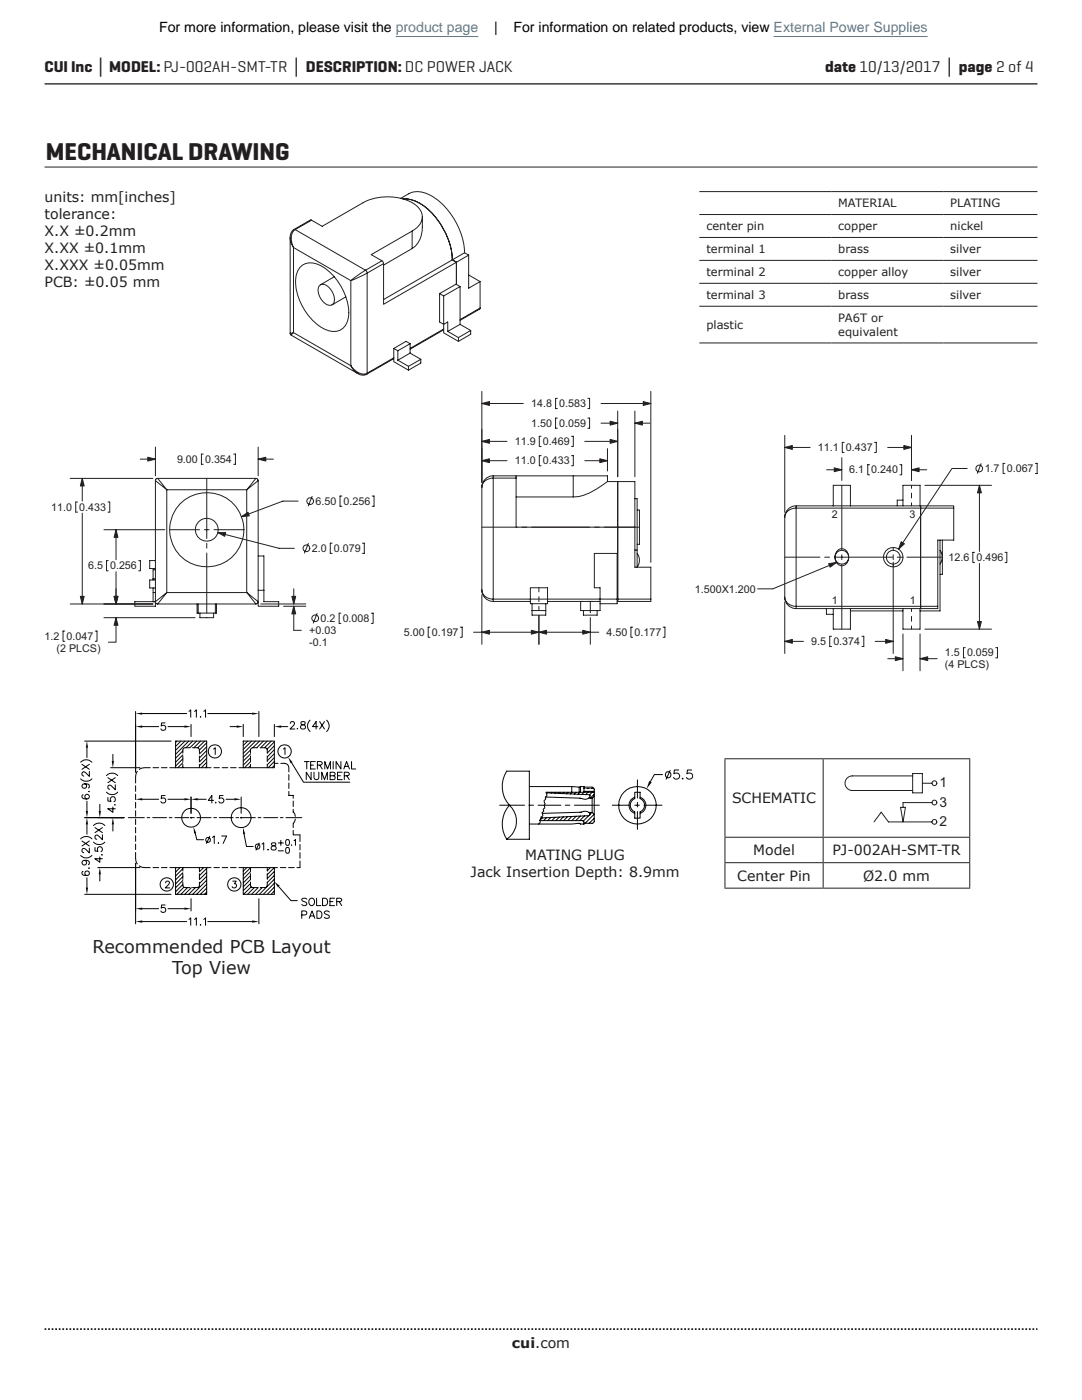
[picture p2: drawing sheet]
<svg xmlns="http://www.w3.org/2000/svg" width="216mm" height="279mm" viewBox="0 0 216 279" stroke-linecap="round" stroke-linejoin="round" font-family="sans-serif">
<path d="M8.9 16.7h198.1" fill="none" stroke="#231f20" stroke-width=".26"/>
<path d="M8.9 265.3h198.1" fill="none" stroke="#231f20" stroke-width=".35" stroke-dasharray=".4 .4 .4 .4 .4 .4" stroke-dashoffset=".7" stroke-linecap="butt"/>
<g fill="none" stroke="#231f20" stroke-width=".2">
<path d="M80 39.6a5 5 0 0 1 6.7-.1 14.5 14.5 0 0 1 6 10.9l-2.4 1.5M57.9 47.4l.1 .9 .6 1.1M58.6 49.4l11.4 6.6v17M58.6 49.4v17M58.7 45.8h.2M58.7 45.8a1.78 1.78 0 0 0-.8 1.6v19.1M58.9 45.8a2.88 2.88 0 0 0-.3 3.6M58.9 45.8l14 8.1M60.1 53.1a3.6 3.6 0 0 1 4.4 .2 11.4 11.4 0 0 1 5 10.1 2.96 2.96 0 0 1-4.3 2.5 11.2 11.2 0 0 1-6.1-10.6l.2-.9zM62.2 43.9l2.1 1.3 8.1-4.7a10.6 10.6 0 0 1 10.5 .3 2.81 2.81 0 0 1-.2 5l-.5 .3M62.2 43.9h-.3l-3.2 1.9M62.2 43.9l-3.3 1.9"/>
<path d="M63.8 56.9a1.9 1.9 0 0 1 2.4 1.2 2.23 2.23 0 0 1 .1 2.7 2.22 2.22 0 0 1-2.5-1.5l-.3-1.6zM66.7 55.2l-2.8 1.6M69 59.2l-2.7 1.6M70 56l2.9-2.1 .3 .4 .1 .2zM76.5 52.6l-.3-.6-3.3 1.9M76.5 52.6l-3.2 1.9v20M82.2 46.1l-8.1 4.7 2.1 1.2M82.2 46.1v3.5M84.3 43.3a8.5 8.5 0 0 1-.9 5.2l-1.2 1.1-5.7 3.3M90.3 51.9a14.5 14.5 0 0 0-6.4-11.2 6.1 6.1 0 0 0-3.5-1 7.4 7.4 0 0 1 5.5 2.6 14.8 14.8 0 0 1 4.4 9.6l.8 .4v4.5v-4.5M90.3 51.9l-13.8 7.9M90.3 51.9l.8 .4"/>
<path d="M91.1 52.3l-14.6 8.4v-8.1M91.8 57.2l-.8-.5-3.3 1.9v5.7l.8 .4v-5.6M91.8 57.2l-3.3 1.9-.8-.5M91.8 57.2v7.5M92.7 50.4l.8 .5M93.5 50.9l-2.4 1.4M93.5 50.9v6.6l2.3-1.3M93.5 54.9l2.3 1.3M95.8 56.2v5.3M57.9 66.5l.2 .4M58.1 66.9l13.3 7.7M58.6 66.4l-.7 .1"/>
<path d="M58.6 66.4l-.5 .5M58.6 66.4l11.4 6.6M70 73l.7 1 .7 .6M70 73a2.86 2.86 0 0 0 3.3 1.5M71.4 74.6h.1a1.68 1.68 0 0 0 1.7 .1M73.3 74.5l-.1 .2M78.6 71.4v.8l2.9 1.7M78.6 71.6l-5.4 3.1M78.6 69.5v1.9M78.6 71.4l-5.3 3.1M78.6 69.5l.8 .5M79.4 70v1.9"/>
<path d="M79.4 71.9l2.1 1.2M81.5 73.1v.8M81.8 68.6l-.8-.5-2.4 1.4M81.8 70.5l2.2 1.2M81.8 70.5l-2.4 1.4M81.8 68.6l-2.4 1.4M81.8 68.6v1.9M84 71.7v.8l-2.5 1.4M84 71.7l-2.5 1.4M88.5 65.7v.7l3 1.7M88.5 65.8l-6.7 3.9M88.5 65.7l-6.7 3.8"/>
<path d="M88.5 65.7v-1l.8-.4v1.8M89.3 66.1l2.2 1.3M91.5 67.4v.7M91.8 64.7l-2.5 1.4M91.8 64.7l2.1 1.3M93.9 66v.7l-2.4 1.4M93.9 66l-2.4 1.4M95.8 61.5l-.1 .2-3.9 2.2M95.8 61.5l-4 2.3M156.6 86.9v15.4M156.6 89.3h5.1M164.9 93.8h3.1"/>
<path d="M168 96.9v12.9M168 91.3v4.6M168.4 88.3h-.3v2h.3M173.5 92.7h-.4v2.1h.4M174.5 88.3h.4v2h-.4M177.1 89.3h4.8M179.6 92.7h.3v2.1h-.3M180.2 96.9h3.4v4.1h-3.4zM180.2 99.8h-1.2v1.2M181.9 96.9v.6M181.9 98.4v1M181.9 86.9v9"/>
<path d="M181.9 93.8h3M206.6 92.5h.3v2h-.3M156.6 103.2v16M156.6 111.2h7M158.9 101.4a2.1 2.1 0 0 0-2.3 1.8M158.9 101v.4M158.9 101.4h31.4M158.9 101.4v19.6M164.6 111.2h.9M166.3 101h-7.4a2.27 2.27 0 0 0-2.3 2.2M166.3 101v-4.1h3.4v4.1M166.3 101h13.9"/>
<path d="M166.5 111.2h11.6M168 112.6v13M168 110.7v1M178.2 109.3v.5M178.2 110.7v1M178.2 112.6v.5M179 111.2h1M181 111.2h7M181.9 100.3v.7M183.6 101h.1v.4M183.7 101.4v-.4h6.6v.4M183.7 101.4v19.6"/>
<path d="M187.6 109.8l.3 .5 .1 .7-.1 .8-.3 .8M187.6 107.8v14.1h-4M188 107.8v6.8h-.4M190.3 101.4v6.4h-3.2v13.2M158.9 121v.5M158.9 121h24.8v.5h-24.8M158.9 121a2.09 2.09 0 0 1-2.3-1.8 2.26 2.26 0 0 0 2.3 2.3M164.9 121.5v1.1h1.4M166.3 121.5v4.1h3.4v-4.1M169.7 121.9h10.5M180.2 121.5v4.1h3.4v-4.1M181.9 121.5v.6"/>
<path d="M181.9 123v1M181.9 124.9v.7M183.7 121v.5h3.4v-.5M183.7 121h3.4"/>
<circle cx="168" cy="111.2" r="1.37"/>
<circle cx="178.2" cy="111.2" r="1.37"/>
<circle cx="178.2" cy="111.2" r="1.94"/>
</g>
<path d="M156.6 89.3l1.5-.4v.8z" fill="#231f20"/>
<path d="M156.6 89.3l1.5-.4v.8z" fill="none" stroke="#231f20" stroke-width=".2"/>
<path d="M180.4 88.9l1.5 .4-1.5 .4z" fill="#231f20"/>
<path d="M180.4 88.9l1.5 .4-1.5 .4z" fill="none" stroke="#231f20" stroke-width=".2"/>
<path d="M181.9 93.8l1.5-.4v.7z" fill="#231f20"/>
<path d="M181.9 93.8l1.5-.4v.7z" fill="none" stroke="#231f20" stroke-width=".2"/>
<path d="M166.5 93.4l1.5 .4-1.5 .3z" fill="#231f20"/>
<g fill="none" stroke="#231f20" stroke-width=".2">
<path d="M166.5 93.4l1.5 .4-1.5 .3zM184.5 96.9h13.3M193 93.5h-3l-10.7 16.1M195.4 96.9v13.2M195.8 92.5l-.8 2M200.5 92.5h-.3v2h.3M166.9 112.3l-12.7 5.2h-3M178.2 112.2v18.2M194.5 110.2h-.4v2.1h.4M195.4 112.5v13.1M200.5 110.2h.4v2.1h-.4M156.6 128h3.7"/>
<path d="M156.6 120.1v10.3M165.9 127h-.3v2h.3M172 127h.4v2h-.4M174.6 128h3.6M177.1 131.5h3.1M180.2 126.5v7.4M183.6 131.5h3.4M183.6 126.5v7.4M184.5 125.6h13.3M192.6 129.3h-.3v2h.3M198.7 129.3h.3v2h-.3"/>
<circle cx="195.4" cy="93.5" r=".67"/>
</g>
<path d="M195 124h.8l-.4 1.6z" fill="#231f20"/>
<path d="M195 124h.8l-.4 1.6z" fill="none" stroke="#231f20" stroke-width=".2"/>
<path d="M176.7 127.6l1.5 .4-1.5 .4z" fill="#231f20"/>
<path d="M176.7 127.6l1.5 .4-1.5 .4z" fill="none" stroke="#231f20" stroke-width=".2"/>
<path d="M183.6 131.5l1.5-.4v.7z" fill="#231f20"/>
<path d="M183.6 131.5l1.5-.4v.7z" fill="none" stroke="#231f20" stroke-width=".2"/>
<path d="M178.6 131.1l1.6 .4-1.6 .3z" fill="#231f20"/>
<path d="M178.6 131.1l1.6 .4-1.6 .3z" fill="none" stroke="#231f20" stroke-width=".2"/>
<path d="M156.6 128l1.5-.4v.8z" fill="#231f20"/>
<path d="M156.6 128l1.5-.4v.8z" fill="none" stroke="#231f20" stroke-width=".2"/>
<path d="M179.8 108.1l.7 .4-1.2 1.1z" fill="#231f20"/>
<path d="M179.8 108.1l.7 .4-1.2 1.1z" fill="none" stroke="#231f20" stroke-width=".2"/>
<path d="M195.4 96.9l.4 1.5h-.8z" fill="#231f20"/>
<path d="M195.4 96.9l.4 1.5h-.8z" fill="none" stroke="#231f20" stroke-width=".2"/>
<path d="M165.4 112.5l1.5-.2-1.3 .9z" fill="#231f20"/>
<g fill="none" stroke="#231f20" stroke-width=".2">
<path d="M96.1 97.2v20.5M98.4 95v.4M98.4 95h4.6v.4M98.4 95.4a2.1 2.1 0 0 0-2.3 1.8M98.4 95a2.27 2.27 0 0 0-2.3 2.2M98.4 95.4v24.2M98.4 95.4h4.6M103 95.4v9.8M103 95h11.4M121.2 96.1h5.5v17.1h3.2v6.4M121.2 96.1a15.7 15.7 0 0 1-5.9 3l-12.3 .1M121.2 96.1v-1.1h-6.8v4.2"/>
<path d="M123.3 96.1v23.5M126.7 99.5h.4v13.7l.4-.6 .1-.8-.1-.7-.4-.7M96.1 105.2h31.5M96.1 117.7a2.09 2.09 0 0 0 2.3 1.9M96.1 117.7a2.28 2.28 0 0 0 2.3 2.3M96.1 118.7v9.9M98.4 119.6v.4M98.4 119.6h21.3M105.8 117.3h3.5v3.2h-3.5zM107.5 117.3v.8M107.5 119.1v.9M119.7 119.6h3.4v.9h-3.4z"/>
<path d="M119.7 119.6v-2.3h-1.1v-6.8h4.5v9.1h6.8M123.3 119.6v.4h6.6v-.4M123.3 119.6v.4h-.2M126.7 109.8h.4M127.1 101.8h.5v6.8h-.5M165.4 112.5l1.5-.2-1.3 .9zM85.8 125.2h-.4v2h.4M91.9 125.2h.3v2h-.3M94.5 126.2h25M98.4 120h7.4M106.2 121.8h2.7M106.2 120.5v2.3h2.7v-2.3"/>
<path d="M107.5 122.8v5.8M107.5 121v.8M109.3 120h10.4M115.9 120v1.8h3.8v-1.3M116.4 121.8v1h2.8v-1M117.8 123.3v5.3M117.8 120v2.3M126.2 125.2h-.3v2h.3M132.3 125.2h.4v2h-.4"/>
</g>
<path d="M96.1 126.2l1.6-.4v.8z" fill="#231f20"/>
<path d="M96.1 126.2l1.6-.4v.8z" fill="none" stroke="#231f20" stroke-width=".2"/>
<path d="M106 125.8l1.5 .4-1.5 .4z" fill="#231f20"/>
<path d="M106 125.8l1.5 .4-1.5 .4z" fill="none" stroke="#231f20" stroke-width=".2"/>
<path d="M107.5 126.2l1.6-.4v.8z" fill="#231f20"/>
<path d="M107.5 126.2l1.6-.4v.8z" fill="none" stroke="#231f20" stroke-width=".2"/>
<path d="M116.3 125.8l1.5 .4-1.5 .4z" fill="#231f20"/>
<g fill="none" stroke="#231f20" stroke-width=".2">
<path d="M96.1 78.1v18.2M111.2 79.5h-.3v2h.3M117.3 79.5h.3v2h-.3M129.9 78.1v34.1M96.1 91.9h5.1M96.1 88.1h5.1M96.1 80.5h8.3M108 90.9h-.4v2.1h.4M108 87.1h-.4v2h.4M111.2 83.4h-.3v2.1h.3M114 90.9h.4v2.1h-.4M114 87.1h.4v2h-.4"/>
<path d="M116.7 91.9h4.5M116.7 88.1h6.6M117.3 83.4h.3v2.1h-.3M119.9 80.5h10M119.9 84.5h3.4M121.2 89.5v4.5M123.3 82v13.1M126.7 84.5h3M126.7 82v13.1M116.3 125.8l1.5 .4-1.5 .4z"/>
</g>
<path d="M96.1 91.9l1.6-.3v.7z" fill="#231f20"/>
<path d="M96.1 91.9l1.6-.3v.7z" fill="none" stroke="#231f20" stroke-width=".2"/>
<path d="M119.7 91.6l1.5 .3-1.5 .4z" fill="#231f20"/>
<path d="M119.7 91.6l1.5 .3-1.5 .4z" fill="none" stroke="#231f20" stroke-width=".2"/>
<path d="M128.4 80.1l1.5 .4-1.5 .4z" fill="#231f20"/>
<path d="M128.4 80.1l1.5 .4-1.5 .4z" fill="none" stroke="#231f20" stroke-width=".2"/>
<path d="M96.1 80.5l1.6-.4v.8z" fill="#231f20"/>
<path d="M96.1 80.5l1.6-.4v.8z" fill="none" stroke="#231f20" stroke-width=".2"/>
<path d="M121.7 84.1l1.6 .4-1.6 .3z" fill="#231f20"/>
<path d="M121.7 84.1l1.6 .4-1.6 .3z" fill="none" stroke="#231f20" stroke-width=".2"/>
<path d="M126.7 84.5l1.5-.4v.7z" fill="#231f20"/>
<path d="M126.7 84.5l1.5-.4v.7z" fill="none" stroke="#231f20" stroke-width=".2"/>
<path d="M96.1 88.1l1.6-.4v.8z" fill="#231f20"/>
<path d="M96.1 88.1l1.6-.4v.8z" fill="none" stroke="#231f20" stroke-width=".2"/>
<path d="M121.7 87.7l1.6 .4-1.6 .4z" fill="#231f20"/>
<g fill="none" stroke="#231f20" stroke-width=".2">
<path d="M31 95.9v25.1h-4.1v-.9h4.1l2.3-1.8M31 95.9l2.3 1.8M31 95.9l.2-.3 .3-.1 1.8 2.2M31.5 95.5h19.6M33.3 97.7v20.6M33.3 97.7h15.9M41.3 95.5v12M49.2 97.7v20.6M51.1 95.5l.3 .1 .1 .3M51.1 95.5l-1.9 2.2M51.5 95.9l-2.3 1.8M51.5 95.9v24.2"/>
<path d="M121.7 87.7l1.6 .4-1.6 .4zM20.7 105.7h12.2M21.6 111.9h-.3v2h.3M23.2 105.7v6M23.2 114.1v6.4M27.7 111.9h.3v2h-.3M30.5 117.3v1M30.5 115.5h.5M31 118.3h-.5v1.8M31 115.7h-1.1v1.6h1.1M31 111.9h-1.1v1.6h1.1M31 113.7h-.5v2"/>
<path d="M33.3 118.3l-1.8 2.2M33.3 118.3h15.9M33.9 105.7h5.9M40.8 105.7h.9M41.3 110.4v12M41.3 108.4v1M42.7 105.7h6M49.2 118.3l2.3 1.8M49.2 118.3l1.9 2.2M51.5 111h1.2v9.1h2.9v.9h-4.1v-.9M51.5 117.8h1.2M20.7 120.5h9.8"/>
<path d="M31 120.1l.1 .3 .4 .1M31.5 120.5h19.6M39.3 120.5v1.9h.3M39.6 122.4h3.4M39.6 120.5v1.9M39.9 122.4v.9h2.7v-.9M43 120.5v1.9M43.2 120.5v1.9h-.2M51.5 120.1l-.1 .3-.3 .1"/>
<circle cx="41.3" cy="105.7" r="7.4"/>
<circle cx="41.3" cy="105.7" r="2.28"/>
</g>
<path d="M23.2 105.7l.3 1.5h-.7z" fill="#231f20"/>
<path d="M23.2 105.7l.3 1.5h-.7z" fill="none" stroke="#231f20" stroke-width=".2"/>
<path d="M22.8 119h.7l-.3 1.5z" fill="#231f20"/>
<g fill="none" stroke="#231f20" stroke-width=".2">
<path d="M14 95.5h16.5M16.4 95.5v4.5M28 91.6h3M31 89.2v5.8M40.5 90.6h-.3v2.1h.3M46.6 90.6h.4v2.1h-.4M51.5 91.6h3.1M51.5 89.2v5.8M62.3 99.1l-.8 1.9M68.2 99h-.4v2h.4M74.3 99h.3v2h-.3M15.5 100.2h-.4v2h.4"/>
<path d="M16.4 102.4v18.1M21.5 100.2h.4v2h-.4M22.8 119h.7l-.3 1.5zM23.2 117.5v3M43.5 106.3l12.2 3.1h3M58.6 117.5v3M59.5 100h-3.1l-8.2 3.1M61.5 108.5l-.7 1.9M66.3 108.4h-.4v2h.4M72.3 108.4h.4v2h-.4M12.9 125.9h-.3v2.1h.3M14 120.5h16.5"/>
<path d="M19 125.9h.4v2.1h-.4M20.7 123.3h18.2M23.2 123.3v4.9h-1.6M52 120.5h9M56.6 121h4.4M58.6 121v4.8h1.5M63.3 122.4l-.8 2M68 122.4h-.3v2h.3M74.1 122.4h.4v2h-.4"/>
<circle cx="61.1" cy="109.4" r=".67"/>
<circle cx="61.9" cy="100" r=".67"/>
<circle cx="62.9" cy="123.4" r=".67"/>
</g>
<path d="M58.6 121l.4 1.5h-.8z" fill="#231f20"/>
<path d="M58.6 121l.4 1.5h-.8z" fill="none" stroke="#231f20" stroke-width=".2"/>
<path d="M43.5 106.3h1.5l-.2 .7z" fill="#231f20"/>
<path d="M43.5 106.3h1.5l-.2 .7z" fill="none" stroke="#231f20" stroke-width=".2"/>
<path d="M48.2 103.1l1.3-.9 .2 .8z" fill="#231f20"/>
<path d="M48.2 103.1l1.3-.9 .2 .8z" fill="none" stroke="#231f20" stroke-width=".2"/>
<path d="M58.2 119h.8l-.4 1.5z" fill="#231f20"/>
<path d="M58.2 119h.8l-.4 1.5z" fill="none" stroke="#231f20" stroke-width=".2"/>
<path d="M51.5 91.6l1.5-.4v.8z" fill="#231f20"/>
<path d="M51.5 91.6l1.5-.4v.8z" fill="none" stroke="#231f20" stroke-width=".2"/>
<path d="M29.5 91.2l1.5 .4-1.5 .4z" fill="#231f20"/>
<path d="M29.5 91.2l1.5 .4-1.5 .4z" fill="none" stroke="#231f20" stroke-width=".2"/>
<path d="M16.4 95.5l.4 1.5h-.8z" fill="#231f20"/>
<path d="M16.4 95.5l.4 1.5h-.8z" fill="none" stroke="#231f20" stroke-width=".2"/>
<path d="M16 119h.8l-.4 1.5z" fill="#231f20"/>
<path d="M16 119h.8l-.4 1.5z" fill="none" stroke="#231f20" stroke-width=".2"/>
<path d="M22.8 119h.7l-.3 1.5z" fill="#231f20"/>
<path d="M22.8 119h.7l-.3 1.5z" fill="none" stroke="#231f20" stroke-width=".2"/>
<path d="M23.2 123.3l.3 1.5h-.7z" fill="#231f20"/>
<g fill="none" stroke="#231f20" stroke-width=".2">
<path d="M23.2 123.3l.3 1.5h-.7zM182.1 154.9h-12.1a1.45 1.45 0 0 0-1.4 1.4 1.45 1.45 0 0 0 1.4 1.5h12.1M182.1 154.4h1.9v3.8h-1.9zM184 156.3h2M174.4 164l1.4-1.9 1.5 1.9h8.7M179.7 161.1h1l-.5 2.9zM186 160.2h-5.8v.9"/>
<circle cx="186.5" cy="156.3" r=".48"/>
<circle cx="186.5" cy="164" r=".48"/>
<circle cx="186.5" cy="160.2" r=".48"/>
</g>
<g fill="none" stroke="#050504" stroke-width=".2">
<path d="M127.2 155.6v3.7M132.2 154.6h-1.6l-.8 1.4M99.7 160.7h5M101.6 160.7a5.7 5.7 0 0 1-.5-6.8h4.5v13.6h-4.5a5.7 5.7 0 0 1 .5-6.8 4.3 4.3 0 0 1-.5 6.8M105.5 160.7h1M107.4 160.7h4.5M112.8 160.7h.9M114.6 160.7h5M122.2 160.7h3.5M126.7 160.7h.9M127.2 160.1v.9M127.2 162v3.5"/>
<path d="M128.5 160.7h3.6"/>
<circle cx="127.2" cy="160.7" r="3.8"/>
</g>
<path d="M129.5 155.9l.5 .2-1 1.3z" fill="#050504"/>
<g fill="none" stroke="#050504" stroke-width=".2">
<path d="M27.1 155v1.3M27.1 156.8v1.1M27.1 158.5v1.1M45.9 145h1.3M48.5 144.6v2.4M54.7 144.6v2.4M56.1 145h1.3M105.6 157h8.5M108.9 159.1l6.9 .2M109 158.2l8.6 .4M109.3 158.1l-.1 .1M110.1 158.1l-.1 .2"/>
<path d="M110.9 158.1l-.2 .2M111.7 158.1l-.2 .2M112.5 158.1l-.2 .3M113.3 158.1l-.3 .3M114.1 157l1.5 .1 .9-.1v1.1l-.4 .5M114.1 157v1.1M114.1 158.1l-.3 .4M114.9 158.1l-.3 .4M115.6 157.1v1M115.7 158.1l-.4 .4M115.8 157v1.1M116.5 157.1h1.7l.4 .4v6.4l-.3 .4h-1.8v.2v-.5l-.2-.2h-8.6"/>
<path d="M116.5 157.9h2.1M116.5 157.4h.2M117.1 157.4h.5M117.3 158.1l-.4 .5M117.5 159.3h.7M117.6 158.6a.5 .5 0 0 1-.4 .8l-.3 .1-1.2-.2M117.9 157.4h.6M118.2 159.3v2.8h-.7M118.2 158.1l-.6 .5M118.6 158.1h-9.6l.2 .5-.4 .5 .1 .3a.62 .62 0 0 0-.1 1l-.2 .3 .1 .6-.3 .2 .1 .4-.3 .3 .1 .5-.4 .4-.2 .6 .1 .4-.3 .4M118.6 158.9l-.4 .4M118.6 158.5l-.8 .8"/>
<path d="M126.7 158.1h1v1.3a1.43 1.43 0 0 1 .9 1.3 1.43 1.43 0 0 1-.9 1.3v1.3h-1v-1.3a1.43 1.43 0 0 1-1-1.3 1.43 1.43 0 0 1 1-1.3zM126.7 159.1a1.7 1.7 0 0 0-1.2 1.6 1.7 1.7 0 0 0 1.2 1.6M127.7 159.1a1.7 1.7 0 0 1 1.2 1.6 1.7 1.7 0 0 1-1.2 1.6M133.7 153.7l-.8 1.8M135.4 153.7h-.8l-.1 .7a.65 .65 0 0 1 1 0 .65 .65 0 0 1-.1 1 .65 .65 0 0 1-1-.2M136.2 155.3l-.1 .1 .1 .1 .1-.1M138 153.7h-.8l-.1 .7a.65 .65 0 0 1 .9 0 .65 .65 0 0 1-.1 1 .65 .65 0 0 1-.9-.2M27.1 160.1v1.1M27.1 161.8v1.1M27.1 163.5v1.1M27.1 165.1v1.1M27.1 166.8v1.1"/>
<path d="M27.1 168.5v1M27.1 170.1v1.3M59.9 166.6v1.3M59.9 168.5v1.1M59.9 170.2v1.1M59.9 171.8v1.3M105.6 164.5h8.5l1.5-.2 .2 .2h.7M108.2 162.3l7.9-.2a1.08 1.08 0 0 1 1.6 .4M108.2 163.2l-.5 .5M109 163.2l-.5 .6M109.9 163.2l-.6 .6M110.7 163.1l-.6 .7"/>
<path d="M111.6 163.1l-.7 .7M112.4 163l-.7 .8M113.3 163l-.8 .8M114.1 162.9l-.8 .9M115 162.9l-.9 .9M115.8 162.9l-.9 .9M116.6 162.8l-.9 1M117.5 162.8l-9.5 .4M117.5 162.8l-1.1 1.1M117.7 162.5l-.2 .3M118.1 162.1l-.4 .4M118.2 162.1l.4 .5"/>
<path d="M118.5 162.5l-1.8 1.8M118.6 163.3l-1.1 1M127.1 160.7h.2M127.2 160.6v.2"/>
<circle cx="133.3" cy="154.6" r=".6"/>
</g>
<g fill="#050504">
<path d="M47.2 144.8l1.3 .2-1.3 .2z"/>
<path d="M54.7 145l1.4-.2v.4z"/>
</g>
<path d="M57.9 144.4l.3-.4 .4 .1 .2 .2-.2 .5-.7 .7h.9M59.3 145.4h.1M60.1 144.1v.3l.1 .2a.53 .53 0 0 1 .7 .2 .53 .53 0 0 1-.1 .6l-.5 .1-.2-.1a.53 .53 0 0 1 0-.6 .53 .53 0 0 1 .6-.2l.1-.1 .1-.3a.55 .55 0 0 0-.8-.1zM61.9 143.7a1.48 1.48 0 0 0 0 2.3M63.4 145h-1l.7-1v1.5M63.8 144l.9 1.5M64.7 144l-.9 1.5M65.2 143.7a1.48 1.48 0 0 1 0 2.3M48.7 166.5l.5 2.4h1.3" fill="none" stroke="#050504" stroke-width=".2"/>
<path d="M48.5 165.1l.4 1.3-.4 .1z" fill="#050504"/>
<g fill="none" stroke="#050504" stroke-width=".2">
<path d="M27.4 154l-.3 1M30 153.2a2.69 2.69 0 0 0-2.2 .4M30.5 153.2h1.2M32.2 153.2h1.1M33.9 153.2h7.3v-5.3h-6.2v5.3M36.5 149.7v.6M36.5 150.9v1.1M36.5 152.5v.7M36.9 149.2h1M38.1 159.1v3.2M38.4 149.2h.9M39.5 159.5h1.6"/>
<path d="M39.8 149.7v.6M39.8 150.9v1.1M39.8 152.5v.7M42.6 149.5l.3-.3v1.4M45.1 159.5h1.7M48.1 159.1v3.2M54.7 147.9h-6.2v5.3h6.2M25.6 163.2h3.2M29.3 163.2h.6M30.5 163.2h2.7M33.8 163.2h.5M34.9 163.2h2.8"/>
<path d="M38.2 163.2h.6M39.3 163.2h2.8M42.7 163.2h.5M43.7 163.2h2.8M47.1 163.2h.5M48 163.2h3M48.1 163.1v.1M51.5 163.2h.6M51.7 168.3l-.6 1.3M52.3 168.5l.3-.3v1.4M52.6 163.2h2.8M53.5 169.5l-.1 .1h.2"/>
<path d="M54.3 168.3v.4l.4 .1a.42 .42 0 0 1 .4 .4 .42 .42 0 0 1-.4 .4h-.4l-.2-.2a.73 .73 0 0 1 .9-.7v-.4zM55.5 168.2h1M55.5 169.8h1M55.9 163.2h.6M56 167.7v1M57.1 163.2h3.1M57.2 167.6a.58 .58 0 0 1 .6 .4 .58 .58 0 0 1-.4 .7h-.1a.77 .77 0 0 1-.1-1.1zM57.2 169.2a.58 .58 0 0 1 .6 .4 .58 .58 0 0 1-.4 .7h-.1a.77 .77 0 0 1-.1-1.1zM58.2 168.6v.1M58.7 167.8l.3-.2v1.1"/>
<circle cx="42.9" cy="150" r="1.32"/>
<circle cx="48.1" cy="163.2" r="2"/>
<circle cx="51.4" cy="168.9" r=".49"/>
</g>
<g fill="#050504">
<path d="M46.8 159.3l1.3 .2-1.3 .2z"/>
<path d="M38.1 159.5l1.4-.2v.4z"/>
</g>
<g fill="none" stroke="#050504" stroke-width=".2">
<path d="M41.2 153.2h.9M42.6 159.7h-1l.7-.9v1.5M42.7 153.2h1.1M44.3 153.2h1.2M44.5 158.8h-.7l-.1 .6a.53 .53 0 0 1 .8 0 .53 .53 0 0 1 0 .8 .53 .53 0 0 1-.8-.2M46 153.2h1.1M47.7 153.2h.8M50 149.7v.6M50 150.9v1.1M50 152.5v.7M50.4 149.2h1M51.9 149.2h1"/>
<path d="M53.3 149.7v.6M53.3 150.9v1.1M53.3 152.5v.7M54.7 147.9v5.3M54.7 152.3h.8M56 152.3a1.23 1.23 0 0 1 1.6 .6v1.1M57.6 157.9v.8h.9v.6M57.6 154.6v1.1M57.6 156.3v1.1M58.5 159.9v1.1M27.1 172.3v12.1M43 160.1v.1h.1"/>
<path d="M51.7 179.4v5M58.5 161.5v.6l.3 .4 .1 .4M58.5 165.7v.9h1.4M58.9 163.5l-.1 .4-.3 .4v.9M28.4 183.9h8.9M41.5 183.9h8.8"/>
<circle cx="56.8" cy="150" r="1.32"/>
</g>
<g fill="#050504">
<path d="M27.1 183.9l1.3-.2v.4z"/>
<path d="M50.3 183.7l1.4 .2-1.4 .2z"/>
</g>
<path d="M27.1 172.3v9.5M38.1 179.4v2.4M28.4 181.3h3.3M33.5 181.3h3.3M37.7 183.5l.4-.3v1.5M38.8 183.5l.4-.3v1.5M40 184.5l.1 .1M40.7 183.5l.3-.3v1.5" fill="none" stroke="#050504" stroke-width=".2"/>
<g fill="#050504">
<path d="M27.1 181.3l1.3-.2v.5z"/>
<path d="M36.8 181.1l1.3 .2-1.3 .3z"/>
</g>
<path d="M28.4 159.5h3.3M33.5 159.5h3.3M38.1 159.1v3.2M48.5 173.1h6.2M48.5 178.5h6.2M32.9 180.6h-.7v.7a.51 .51 0 0 1 .7-.1 .51 .51 0 0 1 0 .8 .51 .51 0 0 1-.8-.2" fill="none" stroke="#050504" stroke-width=".2"/>
<g fill="#050504">
<path d="M27.1 159.5l1.3-.2v.4z"/>
<path d="M36.8 159.3l1.3 .2-1.3 .2z"/>
</g>
<g fill="none" stroke="#050504" stroke-width=".2">
<path d="M32.9 158.8h-.7v.6a.51 .51 0 0 1 .7 0 .51 .51 0 0 1 0 .8 .51 .51 0 0 1-.8-.2M35.3 147.9l-.3 .3M36.1 147.9l-1.1 1.1M36.5 149.9l-1.5 1.4M36.5 150.7l-1.5 1.4M36.5 151.4l-1.5 1.5M36.5 152.2l-1 1M36.5 153l-.2 .2M36.9 147.9l-1.9 1.8M36.9 149.2l-.2 .1-.2 .4M37.7 147.9l-2.7 2.6M38.4 147.9l-1.3 1.3"/>
<path d="M39.2 147.9l-1.3 1.3M40 147.9l-1.3 1.3M40.8 147.9l-1.3 1.3M41.2 148.3l-1.4 1.4-.2-.4-.3-.1M41.2 149l-1.4 1.5M41.2 149.8l-1.4 1.4M41.2 150.6l-1.4 1.5M41.2 151.4l-1.4 1.4M41.2 152.1l-1 1.1M41.2 153l-.2 .2M48.6 147.9l-.1 .1M49.4 147.9l-.9 .9"/>
<path d="M50 150.5l-1.5 1.4M50 151.2l-1.5 1.5M50 152l-1.2 1.2M50 152.8l-.4 .4M50.2 147.9l-1.7 1.6M51 147.9l-2.5 2.4M51.8 147.9l-1.4 1.3-.2 .1-1.7 1.8M52.6 147.9l-1.4 1.3M52.9 149.2l.2 .1 .2 .4M53.3 147.9l-1.3 1.3M54.1 147.9l-1.3 1.3M54.7 148.1l-1.4 1.4"/>
<path d="M54.7 148.8l-1.4 1.5M54.7 149.6l-1.4 1.5M54.7 150.4l-1.4 1.4M54.7 151.2l-1.4 1.4M54.7 152l-1.2 1.2M54.7 152.8l-.4 .4M56.5 149.5l.4-.3v1.4M60.7 152h1M61.2 152v1.5M62 152.7h.6M62.1 154.1v1.5l-1-1.5v1.5M62.7 154.1v1.1a.49 .49 0 0 0 .4 .4 .49 .49 0 0 0 .5-.4v-1.1"/>
<path d="M62.9 152h-.9v1.5h.9M63.3 152.7l.9-.1 .1-.2-.1-.3-.9-.1v1.5M63.8 152.7l.5 .8M64.2 155.6v-1.5l.5 1.5 .6-1.5v1.5M64.8 153.5v-1.5l.6 1.5 .5-1.5v1.5M65.9 154.8h.8l.1-.5-.3-.2h-.6v1.5l.9-.1v-.6l-.3-.1M66.5 152v1.5M67.4 154.8h.5M68 152v1.5l-.9-1.5v1.5M68.3 154.1h-.9v1.5h.9M68.6 153.5l.6-1.5 .5 1.5M68.7 154.8h.8l.2-.4-.4-.3h-.6v1.5"/>
<path d="M68.8 153h.7M69.2 154.8l.5 .8M70.1 152v1.5h.9M27.1 171.4l.3 1M27.8 172.8a2.69 2.69 0 0 0 2.2 .3M30.5 173.1h1.2M32.2 173.1h1.1M33 176.2l.3-.4h.3l.2 .3-.2 .5-.6 .6h.9M33.9 173.1h8.2M35 173.1v5.4h6.2v-5.4M35.1 173.1l-.1 .1M35.9 173.1l-.9 .9"/>
<path d="M36.5 176v.7l.2 .4h1.2M36.5 173.1v.7M36.5 174.4v1.1M36.5 173.4l-1.5 1.4M36.5 174.2l-1.5 1.4M36.5 174.9l-1.5 1.5M36.5 175.7l-1.5 1.5M36.5 176.5l-1.5 1.5M36.7 177.1l-1.4 1.4M37.4 177.1l-1.3 1.4M38.1 163.2h.1M38.1 163.1v.1"/>
<path d="M38.2 177.1l-1.3 1.4M39 177.1l-1.4 1.4M39.8 176v.7l-.2 .4h-1.2M39.8 173.2v.6M39.8 174.4v1.1M40.6 173.1l-.8 .9M41.2 173.3l-1.4 1.5M41.2 174.1l-1.4 1.4M41.2 174.9l-1.4 1.4M41.2 175.7l-2.8 2.8M41.2 176.5l-2 2M41.2 177.2l-1.2 1.3"/>
<path d="M41.2 178l-.4 .5M42.7 173.1h1.1M44.3 173.1h1.2M46 173.1h1.1M46.4 175.8h.7l-.3 .6a.44 .44 0 0 1 .3 .7 .44 .44 0 0 1-.8-.2M47.7 173.1h.8v5.4M48 163.2h.2M48.1 163.1v.1M49.2 173.1l-.7 .8M50 176v.7l.2 .4h1.2M50 173.1v.7M50 174.4v1.1"/>
<path d="M50 173.2l-1.5 1.4M50 174l-1.5 1.4M50 174.8l-1.5 1.4M50 175.5l-1.5 1.5M50 176.3l-1.5 1.4M50.1 177l-1.5 1.5M50.7 177.1l-1.3 1.4M51.5 177.1l-1.3 1.4M52.3 177.1l-1.3 1.4M53.3 176v.7l-.2 .4h-1.2M53.3 173.1v.7M53.3 174.4v1.1"/>
<path d="M53.9 173.1l-.6 .7M54.7 173.1l-1.4 1.5M54.7 173.1h.7M54.7 173.1v5.4M54.7 173.9l-1.4 1.4M54.7 174.7l-1.4 1.4M54.7 175.5l-2.9 3M54.7 176.3l-2.2 2.2M54.7 177l-1.4 1.5M54.7 177.8l-.6 .7M55.9 173.1h1.1M57.6 173.1h1.1"/>
<path d="M59.2 173.1h.7M61.2 179.5l-.3-.2-.7 .2 .2 .3 .7 .4 .1 .3a.63 .63 0 0 1-1 0M61.9 179.3a.72 .72 0 0 1 .9 .7 .72 .72 0 0 1-.8 .7 .87 .87 0 0 1-.1-1.4zM63.2 179.3v1.4h.8M64.4 179.3h.5a.79 .79 0 0 1 .5 .7 .79 .79 0 0 1-.5 .7h-.5zM65.8 179.9h.6M66.8 179.3h-1v1.4h1M67.2 179.9h.8l.2-.4-.4-.2h-.6v1.4M67.7 179.9l.5 .8M60.2 182.6l.9-.1 .1-.2-.1-.3-.2-.2h-.7v1.5M61.7 183.3l.6-1.5 .5 1.5M61.9 182.8h.7"/>
<path d="M63.2 181.8h.5a.8 .8 0 0 1 .5 .7 .8 .8 0 0 1-.5 .8h-.5zM65.7 182a.56 .56 0 0 0-.5-.2 .56 .56 0 0 0-.5 .4l1 .7v.2l-.3 .2-.7-.2"/>
<circle cx="33.3" cy="176.5" r="1.33"/>
<circle cx="46.8" cy="176.5" r="1.33"/>
</g>
<path d="M57.5 151.1l.9 1-.4 .2z" fill="#050504"/>
<path d="M58.2 152.2l2.4 3.9h9.2" fill="none" stroke="#050504" stroke-width=".2"/>
<path d="M54.7 175.9l1.1 .9-.3 .3z" fill="#050504"/>
<path d="M27.1 144.6v9.5M28.4 145h3.3M33.5 145h3.3M38.1 144.6v2.4M55.6 176.9l2.5 2.8h1.2" fill="none" stroke="#050504" stroke-width=".2"/>
<g fill="#050504">
<path d="M27.1 145l1.3-.2v.4z"/>
<path d="M36.8 144.8l1.3 .2-1.3 .2z"/>
</g>
<path d="M27.1 142v12.1M28.4 142.4h8.9M32.9 144.3h-.7v.6a.51 .51 0 0 1 .7 0 .51 .51 0 0 1 0 .8 .51 .51 0 0 1-.8-.2M41.5 142.4h8.8M51.7 142v5" fill="none" stroke="#050504" stroke-width=".2"/>
<g fill="#050504">
<path d="M27.1 142.4l1.3-.2v.4z"/>
<path d="M50.3 142.2l1.4 .2-1.4 .2z"/>
</g>
<path d="M22.1 153.2h5.8M22.5 150.5v1.4M37.7 142l.4-.3v1.4M38.8 142l.4-.3v1.4M40 143l.1 .1M40.7 142l.3-.3v1.4M22.1 163.2h2.6M22.5 164.5v1.3" fill="none" stroke="#050504" stroke-width=".2"/>
<g fill="#050504">
<path d="M22.5 163.2l.2 1.3h-.4z"/>
<path d="M22.3 151.9h.4l-.2 1.3z"/>
</g>
<path d="M21.2 158.1a1.54 1.54 0 0 0 2.3 0M21.2 154.8a1.54 1.54 0 0 1 2.3 0M21.5 159.2v.7h.7a.53 .53 0 0 1-.1-.8 .53 .53 0 0 1 .8 .1 .53 .53 0 0 1-.2 .8M21.5 155.2l1.5 1M23 156.6v1l-.9-.9h-.3l-.2 .1-.1 .5 .4 .2M23 155.2l-1.5 1M19.5 163.2h5.2M19.5 173.1h8.4M19.9 160.5v1.4M19.9 174.5v1.3M22.5 161.1v1l-1-.7h1.5M22.9 160.5l.1 .1h-.1" fill="none" stroke="#050504" stroke-width=".2"/>
<g fill="#050504">
<path d="M19.7 161.9h.4l-.2 1.3z"/>
<path d="M19.9 173.1l.2 1.4h-.4z"/>
</g>
<path d="M16.9 163.2h7.8M16.9 178.5h17.2M17.3 164.5v2M17.3 175.2v1.9M18.7 168.1a1.54 1.54 0 0 0 2.2 0M18.7 164.8a1.54 1.54 0 0 1 2.2 0M19 169.1v.7l.6 .1a.53 .53 0 0 1-.1-.8 .53 .53 0 0 1 .8 .1 .53 .53 0 0 1-.2 .8M19 165.2l1.4 1M19.9 171v1.1l-.9-.7h1.4M20.3 170.5l.1 .1h-.1M20.4 166.6v1l-.7-.7-.5-.2-.2 .2v.3l.3 .3M20.4 165.2l-1.4 1" fill="none" stroke="#050504" stroke-width=".2"/>
<g fill="#050504">
<path d="M17.3 163.2l.3 1.3h-.5z"/>
<path d="M17.1 177.1h.5l-.3 1.4z"/>
</g>
<path d="M16.9 147.9h17.2M17.3 149.2v2M17.3 159.9v2M16.1 170.7a1.54 1.54 0 0 0 2.2 0M16.1 167.4a1.54 1.54 0 0 1 2.2 0M16.4 167.8l1.4 1M16.6 173.9l-.2 .1a.45 .45 0 0 0 .2 .7 .86 .86 0 0 0 1.2-.4 .46 .46 0 0 0-.4-.5 .46 .46 0 0 0-.5 .4 .46 .46 0 0 0 .4 .5M16.9 171.7a.47 .47 0 0 1 .3 .7 .47 .47 0 0 1-.7 .1 .47 .47 0 0 1 .1-.7 1.01 1.01 0 0 1 1.2 .3l-.2 .5M16.9 163.2h7.8M17.8 173.2v.1l-.1-.1M17.8 169.3v.9l-.7-.7-.5-.2-.2 .3v.3l.3 .3M17.8 167.8l-1.4 1" fill="none" stroke="#050504" stroke-width=".2"/>
<g fill="#050504">
<path d="M17.1 161.9h.5l-.3 1.3z"/>
<path d="M17.3 147.9l.3 1.3h-.5z"/>
</g>
<g fill="none" stroke="#050504" stroke-width=".2">
<path d="M16.1 155.4a1.54 1.54 0 0 0 2.2 0M16.1 152.1a1.54 1.54 0 0 1 2.2 0M16.4 152.5l1.4 1M16.6 158.6a.37 .37 0 0 0-.2 .6 .82 .82 0 0 0 1.4-.2 .46 .46 0 0 0-.4-.5 .46 .46 0 0 0-.5 .5 .46 .46 0 0 0 .4 .4M16.9 156.4a.45 .45 0 0 1 .3 .7 .45 .45 0 0 1-.7 .1 .45 .45 0 0 1 .1-.7l.3-.1a.66 .66 0 0 1 .9 .6l-.2 .3M17.8 157.9l-.1 .1M17.8 154v.9l-.7-.7-.5-.2-.2 .3v.3l.3 .3M17.8 152.5l-1.4 1M39 166.3l.3 1.3h1.3"/>
<circle cx="38.1" cy="163.2" r="1.89"/>
</g>
<path d="M38.6 165l.5 1.2-.4 .2z" fill="#050504"/>
<g fill="none" stroke="#050504" stroke-width=".2">
<path d="M38.1 163.2h.1M38.1 163.1v.1M41.9 166.9l-.7 1.4M42.4 167.1l.4-.3v1.5M43.6 168.2l-.1 .1h.2M44.2 166.8h1l-.7 1.5"/>
<circle cx="41.5" cy="167.6" r=".49"/>
</g>
<g fill="none" stroke="#231f20" stroke-width=".2">
<path d="M8.9 33.3h198.1M139.5 38.2h67.5M139.5 42.8h67.5M139.5 47.4h67.5M139.5 52h67.5M139.5 56.5h67.5M139.5 61.1h67.5M139.5 68.4h67.5M144.6 151.4h49M144.7 151.5v15.5M164.3 151.5v15.5M193.5 151.5v15.5"/>
<path d="M144.6 167.1h49M144.6 172.2h49M144.6 177.2h49M144.7 167.2v4.9M144.7 172.3v4.9M164.3 167.2v4.9M164.3 172.3v4.9M193.5 167.2v4.9M193.5 172.3v4.9"/>
</g>
<path d="M79 7.3h16.4M154.4 7.3h30.7" fill="none" stroke="#4582a4" stroke-width=".2"/>
<text font-size="4.9" fill="#231f20" x="9.1" y="31.9">MECHANICAL DRAWING</text>
<g font-size="3.5" fill="#231f20">
<text x="18.5" y="190.1">Recommended PCB Layout</text>
<text x="34.3" y="194.4">Top View</text>
</g>
<g font-size="3.2" fill="#231f20">
<text x="8.9" y="14.3">CUI Inc │ MODEL: PJ-002AH-SMT-TR │ DESCRIPTION: DC POWER JACK</text>
<text x="164.6" y="14.3">date 10/13/2017 │ page 2 of 4</text>
</g>
<g font-size="2.8">
<text x="31.7" y="6.4">For more information, please visit the product page</text>
<text x="98.6" y="6.4">|</text>
<text x="102.4" y="6.4">For information on related products, view External Power Supplies</text>
</g>
<g font-size="2.8" fill="#231f20">
<text x="8.9" y="40.3">units: mm[inches]</text>
<text x="8.9" y="43.7">tolerance:</text>
<text x="8.9" y="47.1">X.X ±0.2mm</text>
<text x="8.9" y="50.5">X.XX ±0.1mm</text>
<text x="8.9" y="53.9">X.XXX ±0.05mm</text>
<text x="8.9" y="57.2">PCB: ±0.05 mm</text>
<text x="146.1" y="160.3">SCHEMATIC</text>
<text x="104.8" y="171.6">MATING PLUG</text>
<text x="150.3" y="170.7">Model</text>
<text x="166.1" y="170.7">PJ-002AH-SMT-TR</text>
<text x="93.9" y="175">Jack Insertion Depth: 8.9mm</text>
<text x="147.1" y="175.8">Center Pin</text>
<text x="172.2" y="175.8">Ø2.0 mm</text>
<text x="102.2" y="269">cui.com</text>
</g>
<g font-size="2.7" fill="#231f20">
<text x="187.5" y="157.1">1</text>
<text x="187.5" y="161">3</text>
<text x="187.5" y="164.8">2</text>
</g>
<g font-size="2.3" fill="#231f20">
<text x="167.3" y="41.4">MATERIAL</text>
<text x="189.6" y="41.4">PLATING</text>
<text x="141" y="46">center pin</text>
<text x="167.3" y="46">copper</text>
<text x="189.6" y="46">nickel</text>
<text x="141" y="50.6">terminal 1</text>
<text x="167.3" y="50.6">brass</text>
<text x="189.6" y="50.6">silver</text>
<text x="141" y="55.1">terminal 2</text>
<text x="141" y="59.7">terminal 3</text>
<text x="167.3" y="55.1">copper alloy</text>
<text x="167.3" y="59.7">brass</text>
<text x="189.6" y="55.1">silver</text>
<text x="189.6" y="59.7">silver</text>
<text x="141" y="65.7">plastic</text>
<text x="167.3" y="64.3">PA6T or</text>
<text x="167.3" y="67">equivalent</text>
</g>
<g font-size="2.1" fill="#231f20">
<text x="106" y="81.2">14.8</text>
<text x="111.6" y="81.2">0.583</text>
<text x="102.7" y="88.8">11.9</text>
<text x="106" y="85.2">1.50</text>
<text x="108.3" y="88.8">0.469</text>
<text x="111.6" y="85.2">0.059</text>
<text x="35.3" y="92.4">9.00</text>
<text x="40.9" y="92.4">0.354</text>
<text x="102.7" y="92.7">11.0</text>
<text x="108.3" y="92.7">0.433</text>
<text x="163.2" y="90">11.1 0.437</text>
<text x="169.5" y="94.5">6.1 0.240</text>
<text x="196.5" y="94.2">1.7 0.067</text>
<text x="10.2" y="101.9">11.0</text>
<text x="15.8" y="101.9">0.433</text>
<text x="63" y="100.7">6.50</text>
<text x="68.6" y="100.7">0.256</text>
<text x="166" y="103.4">2</text>
<text x="181.5" y="103.4">3</text>
<text x="17.6" y="113.6">6.5</text>
<text x="22" y="113.6">0.256</text>
<text x="62.2" y="110.1">2.0</text>
<text x="66.6" y="110.1">0.079</text>
<text x="189.2" y="112">12.6</text>
<text x="194.8" y="112">0.496</text>
<text x="138.6" y="118.3">1.500X1.200</text>
<text x="64" y="124.1">0.2</text>
<text x="68.4" y="124.1">0.008</text>
<text x="166" y="120.6">1</text>
<text x="181.6" y="120.5">1</text>
<text x="8.9" y="127.7">1.2</text>
<text x="11.3" y="130.1">(2 PLCS)</text>
<text x="13.3" y="127.7">0.047</text>
<text x="61.7" y="126.5">+0.03</text>
<text x="61.7" y="128.9">-0.1</text>
<text x="80.6" y="126.9">5.00</text>
<text x="86.2" y="126.9">0.197</text>
<text x="121" y="126.9">4.50</text>
<text x="126.6" y="126.9">0.177</text>
<text x="161.9" y="128.7">9.5</text>
<text x="166.3" y="128.7">0.374</text>
<text x="188.6" y="131">1.5</text>
<text x="193" y="131">0.059</text>
<text x="188.6" y="133.4">(4 PLCS)</text>
</g>
</svg>
